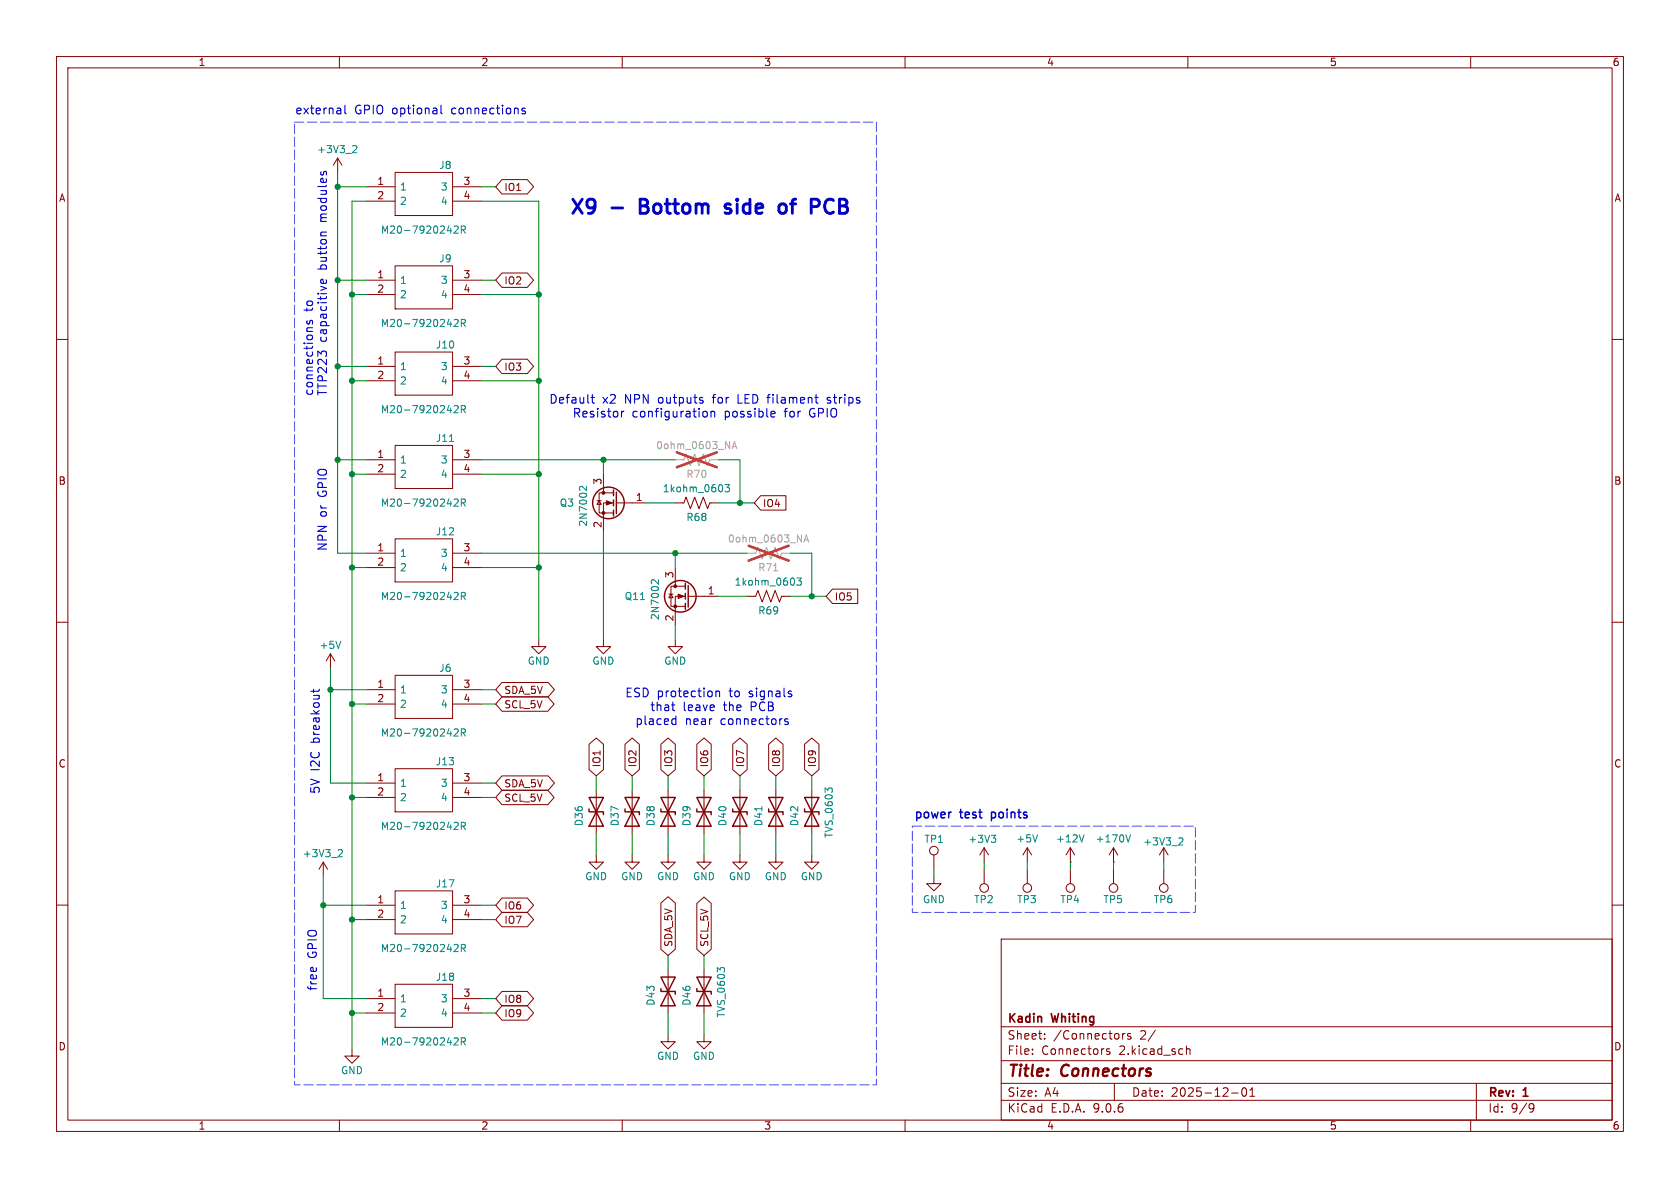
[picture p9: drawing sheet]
<svg xmlns="http://www.w3.org/2000/svg" width="297mm" height="210mm" viewBox="0 0 297 210" stroke-linecap="round" stroke-linejoin="round" font-family="sans-serif">
<g fill="none" stroke="#840000" stroke-width=".18">
<path d="M10 10h277v190h-277zM12 12h273v186h-273zM60 10v2M110 10v2M160 10v2M210 10v2M260 10v2M59.7 27.9l.8 1.3M59.7 27.9l-.8 1.3M59.7 27.9v2.6M64.8 35.6h5M64.8 33h5"/>
<path d="M69.8 30.5h10.2v7.6h-10.2zM80 35.6h5.1M80 33h5.1M88.7 31.7h4.5l1.1 1.3-1.1 1.3h-4.5l-1.1-1.3zM64.8 52.1h5M64.8 49.5h5M69.8 47h10.2v7.6h-10.2zM80 52.1h5.1M80 49.5h5.1M88.7 48.3h4.5l1.1 1.2-1.1 1.3h-4.5l-1.1-1.3zM10 60h2M64.8 67.3h5"/>
<path d="M64.8 64.8h5M69.8 62.2h10.2v7.7h-10.2zM69.8 78.7h10.2v7.7h-10.2zM80 67.3h5.1M80 64.8h5.1M88.7 63.5h4.5l1.1 1.3-1.1 1.2h-4.5l-1.1-1.2zM285 60h2M64.8 83.8h5M64.8 81.3h5M64.8 97.8h5M69.8 95.3h10.2v7.6h-10.2zM80 83.8h5.1"/>
<path d="M80 81.3h5.1M80 97.8h5.1M105.5 88.5h.8M105.9 88.5l.4 .7h-.8zM106.7 83.8v3.3M108.5 87.1h-2.6v3.6h2.6M108.5 88.9h-1.8v5.1M109 88.9h5.3M119.4 88.9h1.5l.4-1 .7 2 .8-2 .8 2 .7-2 .8 2 .4-1h1.5M134.5 87.6h4.4v2.6h-4.4l-1.2-1.3zM10 110h2M58.4 115.6l-.7 1.2"/>
<path d="M58.4 115.6l.8 1.2M58.4 115.6v2.5M64.8 100.3h5M69.8 119.4h10.2v7.6h-10.2zM80 100.3h5.1M95.2 113v1.3h-1.2l1.2 1.3 1.3-1.3h-1.3M106.7 113v1.3h-1.3l1.3 1.3 1.2-1.3h-1.2M118.2 105h.8M118.6 105l.4 .7h-.8zM119.4 113v1.3h-1.3l1.3 1.3 1.2-1.3h-1.2M119.4 100.3v3.3M121.2 103.6h-2.6v3.6h2.6"/>
<path d="M121.2 105.4h-1.8v5.1M121.7 105.4h5.3M132.1 105.4h1.5l.4-1 .7 2 .8-2 .8 2 .7-2 .8 2 .4-1h1.5M147.2 104.1h4.4v2.6h-4.4l-1.2-1.3zM285 110h2M64.8 138.4h5M64.8 124.5h5M64.8 121.9h5M69.8 135.9h10.2v7.6h-10.2zM80 138.4h5.1M80 124.5h5.1M80 121.9h5.1"/>
<path d="M88.7 139.7h8.1l1.2 1.3-1.2 1.2h-8.1l-1.1-1.2zM88.7 120.6h8.2l1.1 1.3-1.1 1.3h-8.2l-1.1-1.3zM88.7 123.2h8.1l1.2 1.3-1.2 1.2h-8.1l-1.1-1.2zM88.7 137.2h8.2l1.1 1.2-1.1 1.3h-8.2l-1.1-1.3zM104.1 131.6l1.3-1.1 1.3 1.1v4.4l-1.3 1.2-1.3-1.2zM105.4 139.7v7.6M110.5 131.6l1.3-1.1 1.2 1.1v4.4l-1.2 1.2-1.3-1.2zM111.8 139.7v7.6M116.8 131.6l1.3-1.1 1.3 1.1v4.4l-1.3 1.2-1.3-1.2zM118.1 139.7v7.6M123.2 131.6l1.3-1.1 1.2 1.1v4.4l-1.2 1.2-1.3-1.2zM124.5 139.7v7.6"/>
<path d="M129.5 131.6l1.3-1.1 1.3 1.1v4.4l-1.3 1.2-1.3-1.2zM130.8 139.7v7.6M135.9 131.6l1.3-1.1 1.2 1.1v4.4l-1.2 1.2-1.3-1.2zM137.2 139.7v7.6M142.2 131.6l1.3-1.1 1.3 1.1v4.4l-1.3 1.2-1.3-1.2zM143.5 139.7v7.6M57.1 152.4l.8 1.3M57.1 152.4l-.7 1.3M57.1 152.4v2.5M64.8 141h5M69.8 157.5h10.2v7.6h-10.2zM80 141h5.1"/>
<path d="M88.7 158.7h4.5l1.1 1.3-1.1 1.3h-4.5l-1.1-1.3zM105.4 151.1v1.3h-1.3l1.3 1.3 1.3-1.3h-1.3M111.8 151.1v1.3h-1.3l1.3 1.3 1.2-1.3h-1.2M116.8 159.6l1.3-1.1 1.3 1.1v8.2l-1.3 1.1-1.3-1.1zM118.1 151.1v1.3h-1.3l1.3 1.3 1.3-1.3h-1.3M123.2 159.7l1.3-1.1 1.2 1.1v8.1l-1.2 1.1-1.3-1.1zM124.5 151.1v1.3h-1.3l1.3 1.3 1.2-1.3h-1.2M130.8 151.1v1.3h-1.3l1.3 1.3 1.3-1.3h-1.3M137.2 151.1v1.3h-1.3l1.3 1.3 1.2-1.3h-1.2M143.5 151.1v1.3h-1.3l1.3 1.3 1.3-1.3h-1.3M165.1 154.9v1.3h-1.3l1.3 1.3 1.3-1.3h-1.3M165.1 151.1v2.6"/>
<path d="M174 149.9l.8 1.2M174 149.9l-.8 1.2M174 149.9v2.5M174 153.7v2.5M181.6 149.9l-.8 1.2M181.6 149.9l.8 1.2M181.6 149.9v2.5M181.6 153.7v2.5M189.2 152.4h.1M189.2 149.9l-.7 1.2M189.2 149.9l.8 1.2M189.2 149.9v2.5"/>
<path d="M189.2 153.7v2.5M196.8 152.4h.1M196.8 149.9v2.5M196.8 153.7v2.5M196.8 149.9l-.7 1.2M196.8 149.9l.8 1.2M205.7 149.9v2.5M205.7 153.7v2.5M205.7 149.9l-.7 1.2M205.7 149.9l.8 1.2M10 160h2M64.8 162.6h5"/>
<path d="M64.8 160h5M64.8 179.1h5M64.8 176.5h5M69.8 174h10.2v7.6h-10.2zM80 162.6h5.1M80 160h5.1M80 179.1h5.1M80 176.5h5.1M88.7 177.8h4.5l1.1 1.3-1.1 1.2h-4.5l-1.1-1.2zM88.7 175.3h4.5l1.1 1.2-1.1 1.3h-4.5l-1.1-1.3zM88.7 161.3h4.5l1.1 1.3-1.1 1.2h-4.5l-1.1-1.2zM118.1 171.5v7.6"/>
<path d="M124.5 171.5v7.6M177 166h108v32h-108zM285 160h2M60 198v2M62.2 185.4v1.3h-1.2l1.2 1.3 1.3-1.3h-1.3M110 198v2M118.1 182.9v1.3h-1.3l1.3 1.2 1.3-1.2h-1.3M124.5 182.9v1.3h-1.3l1.3 1.2 1.2-1.2h-1.2M160 198v2M177 194.5h108M177 191.5h108M177 187.5h108"/>
<path d="M177 181.5h108M182.5 186.3v.1M182.5 185.5v.1M184.7 183.6v.1M184.7 182.8v.1M196.2 185.5l-.4-.1-.2 .2 .1 .2 .5 .2v.3h-.6M197 191.5v3M198.5 182.7v1M198.9 182.7l-.3 .1-.1 .2M199.9 182.8l-.4-.1-.2 .2 .1 .2 .5 .2v.3h-.6M204.2 182.1l-1.2 2M209.7 185.5l.3-.1 .3 .1 .1 .9"/>
<path d="M209.7 184.9v1.5M210 198v2M217.7 193.2h1.2M219.7 192.4l.2-.1a.81 .81 0 0 1 .6 .6 .81 .81 0 0 1-.3 .8l-.2 .1a.81 .81 0 0 1-.3-1.4zM221 193.8h.8M221 192.7l.4-.4v1.5M260 198v2M261 191.5v6.5M270.6 195.1l.5 .1a.99 .99 0 0 1-.4 1.4h-.2M271.2 195.7l-.3 .3h-.3"/>
<circle cx="165.1" cy="150.4" r=".76"/>
<circle cx="174" cy="157" r=".76"/>
<circle cx="181.6" cy="157" r=".76"/>
<circle cx="189.2" cy="157" r=".76"/>
<circle cx="196.8" cy="157" r=".76"/>
<circle cx="205.7" cy="157" r=".76"/>
</g>
<g fill="none" stroke="#008484" stroke-width=".18">
<path d="M62.5 25.7l.5 .1 .1 .3-.8 .9h.8M80.3 56.6l.5-.1 .2 .3-.8 .9h.8M80.3 40.1l.5-.2 .2 .4-.8 .9h.8M81.6 57.1h.6l.1-.2-.1-.3-.6-.1v1.2M81.6 40.6h.6l.1-.2-.1-.3-.6-.2v1.3M81.9 57.1l.4 .6M81.9 40.6l.4 .6M79.5 78h.7M80.3 71.8l.5-.1 .2 .4-.8 .9h.8M81.6 72.4l.6-.1 .1-.2-.1-.3-.6-.1v1.3M81.9 72.4l.4 .6M80.3 88.3l.5-.1 .2 .4-.8 .9h.8"/>
<path d="M81.6 88.9l.6-.1 .1-.2-.1-.3-.6-.1v1.3M81.9 88.9l.4 .6M103.7 86v.8l-.9-.8-.3 .1-.1 .4M128.2 85.7h.8l-.5 .5 .4 .1v.5l-.2 .1-.5-.1M60.2 113.4l-.4 1.2M80.3 104.8l.5-.1 .2 .4-.8 .9h.8M81.6 105.4l.6-.1 .1-.2-.1-.3-.6-.1v1.3M81.9 105.4l.4 .6M116.4 102.5v.8l-.9-.8-.3 .1-.1 .4M140.9 102.2h.8l-.5 .5 .4 .1v.5l-.2 .1-.5-.1M80.3 129l.5-.2 .2 .4-.8 .9h.8M81.6 129.5h.6l.1-.2-.1-.3-.6-.2v1.3"/>
<path d="M81.9 129.5l.4 .6M146.4 139.7l-.5-.4v.8M146.5 139.4h.5M60 150.2h.4l.1 .3-.7 1h.7M80.3 145.5l.5-.1 .2 .3-.8 .9h.8M81.6 146h.6l.1-.2-.1-.3-.6-.1v1.2M81.9 146l.4 .6M134.7 142.6v.7M175.2 147.6h.8l-.4 .5M175.8 148.1l.2 .3v.3l-.2 .2M183.4 147.6l-.4 1.2M191.6 147.6l-.4 1.2"/>
<path d="M199 147.6l.5 1.2 .4-1.2M208.6 148.1l.4 .1 .1 .3-.8 .9h.8M80.3 167.1l.5-.2 .2 .4-.8 .9h.8M81.6 167.6h.6l.1-.2-.1-.3-.6-.2v1.3M81.9 167.6l.4 .6M127.3 171.5l-.5-.5v.8M127.4 171.1h.6M80.3 183.6l.5-.1 .2 .3-.8 .9h.8M81.6 184.1h.6l.1-.2-.1-.3-.6-.1v1.2M81.9 184.1l.4 .6"/>
</g>
<g fill="none" stroke="#840000" stroke-width=".25">
<path d="M108.5 86.6v1M108.5 88.4v1M108.5 90.2v1M109 87v3.8M121.2 103.1v1M121.2 104.9v1M121.2 106.7v1M121.7 103.5v3.8M104.1 141h2.6l-2.6 5.1h2.6zM104.1 143v.5h2.6v.5M110.5 141h2.5l-2.5 5.1h2.5zM110.5 143v.5h2.5v.5"/>
<path d="M116.8 141h2.6l-2.6 5.1h2.6zM116.8 143v.5h2.6v.5M123.2 141h2.5l-2.5 5.1h2.5zM123.2 143v.5h2.5v.5M129.5 141h2.6l-2.6 5.1h2.6zM129.5 143v.5h2.6v.5M135.9 141h2.5l-2.5 5.1h2.5zM135.9 143v.5h2.5v.5M142.2 141h2.6l-2.6 5.1h2.6zM142.2 143v.5h2.6v.5M116.8 172.7h2.6l-2.6 5.1h2.6zM116.8 174.8v.5h2.6v.5"/>
<path d="M123.2 172.7h2.5l-2.5 5.1h2.5zM123.2 174.8v.5h2.5v.5"/>
<circle cx="107.6" cy="88.9" r="2.79"/>
<circle cx="120.3" cy="105.4" r="2.79"/>
</g>
<path d="M129.4 79.3l.4-1.3 .5 1.3M129.5 79h.6M119.4 81.3h1.5l.4-1 .7 2 .8-2 .8 2 .7-2 .8 2 .4-1h1.5M132.1 97.8h1.5l.4-1 .7 2 .8-2 .8 2 .7-2 .8 2 .4-1h1.5M142.1 95.8l.4-1.2 .5 1.2M142.2 95.5h.6M136.8 100.9h.7" fill="none" stroke="#a1a1a1" stroke-width=".18"/>
<path d="M119.7 80l7 2.6M126.7 80l-7 2.6M132.4 96.5l7 2.6M139.4 96.5l-7 2.6" fill="none" stroke="#ff2626" stroke-width=".46"/>
<g fill="#840000" stroke="#840000" stroke-width=".18">
<path d="M107.2 88.5l1 .4-1 .4z"/>
<path d="M119.9 105l1 .4-1 .4z"/>
<circle cx="106.7" cy="87.1" r=".25"/>
<circle cx="106.7" cy="90.7" r=".25"/>
<circle cx="119.4" cy="103.6" r=".25"/>
<circle cx="119.4" cy="107.2" r=".25"/>
</g>
<g fill="none" stroke="#008400" stroke-width=".18">
<path d="M59.7 30.5v67.3h5.1M59.7 33h5.1M64.8 35.6h-2.6v149.8M85.1 35.6h10.1v77.4M85.1 33h2.5M59.7 49.5h5.1M62.2 52.1h2.6M85.1 52.1h10.1M85.1 49.5h2.5M59.7 64.8h5.1M62.2 67.3h2.6M85.1 67.3h10.1"/>
<path d="M85.1 64.8h2.5M59.7 81.3h5.1M62.2 83.8h2.6M85.1 81.3h34.3M85.1 83.8h10.1M85.1 97.8h47M106.7 81.3v2.5M106.7 94v19M114.3 88.9h5.1M119.4 97.8v2.5M127 81.3h3.8v7.6M127 88.9h6.3"/>
<path d="M139.7 97.8h3.8v7.6M58.4 118.1v20.3h6.4M62.2 100.3h2.6M85.1 100.3h10.1M119.4 110.5v2.5M127 105.4h5.1M139.7 105.4h6.3M58.4 121.9h6.4M62.2 124.5h2.6M85.1 121.9h2.5M85.1 124.5h2.5M85.1 138.4h2.5"/>
<path d="M105.4 137.2v2.5M111.8 137.2v2.5M118.1 137.2v2.5M124.5 137.2v2.5M130.8 137.2v2.5M137.2 137.2v2.5M143.5 137.2v2.5M57.1 154.9v21.6h7.7M62.2 141h2.6M85.1 141h2.5M105.4 147.3v3.8M111.8 147.3v3.8"/>
<path d="M118.1 147.3v3.8M124.5 147.3v3.8M130.8 147.3v3.8M137.2 147.3v3.8M143.5 147.3v3.8M165.1 153.7v1.2M174 152.4v1.3M181.6 152.4v1.3M189.2 152.4v1.3M196.8 152.4v1.3M205.7 152.4v1.3M57.1 160h7.7"/>
<path d="M62.2 162.6h2.6M62.2 179.1h2.6M85.1 162.6h2.5M85.1 176.5h2.5M85.1 160h2.5M85.1 179.1h2.5M118.1 168.9v2.6M118.1 179.1v3.8M124.5 168.9v2.6M124.5 179.1v3.8"/>
</g>
<g fill="none" stroke="#0000c2" stroke-width=".19">
<path d="M60.2 19.2l.1 .9M60.3 19.5h-.2M61 18.6v1.3l.2 .2M78 18.6v1.3l.2 .2M92.8 19.2l-.3-.1-.2 .2v.2l.5 .2v.4h-.5M60.3 20.1h-.2M54.3 56.7l-.1 .4 .3 .2 .2-.1 .1-.5h.4v.6M55.3 57.9h-.8l-.3 .3M57.6 49.4l.1 .5-.2 .2-.7-.1v-.6h.3l.1 .7M104.5 70.3h.6M104.7 69.7v1.4l.4 .2M109.9 72.7v1"/>
<path d="M110.3 72.7l-.3 .1-.1 .2M124.4 72.8l.4-.1 .2 .3v.6l-.2 .1-.4-.1M125.7 72.9l.2-.2 .4 .1v.9M125.7 72.7v1M125.9 70.3h.6M130.5 69.7v1.6h.7M136.5 72.7l.4 .1 .1 .3-.7 .1M136.9 73.6l-.4 .1M143.2 72.6v.8M146.8 70.3h-.4l-.2 .2 .1 .2 .5 .1v.4h-.6M55.4 121.8v.6M56.4 121.8l-.2 .4"/>
<path d="M118.7 124.6h.6M118.9 128h.6M118.9 127.1h.6M119 125.6h.3M119.5 126.6v1.5M126.6 122.2v1M126.6 122.3l.2-.1h.3l.1 1M139.3 127.1h-.4l-.2 .2 .1 .2 .5 .1v.4h-.6"/>
</g>
<path d="M108.2 36.8h1.9M113.2 36.4h.8M114 35.2h-.8v2.5h.9M129.1 36.2l-.6-.2-.3 .4 .1 .4 .8 .2 .1 .2-.1 .4-.2 .1-.7-.1M138.2 36a.68 .68 0 0 1 .8 .5v.7a.68 .68 0 0 1-.8 .5M139.7 36h1M146.6 35.2a1.35 1.35 0 0 0-.8 1.3 1.35 1.35 0 0 0 .8 1.2" fill="none" stroke="#0000c2" stroke-width=".5"/>
<path d="M168 143.6h.2" fill="none" stroke="#0000c2" stroke-width=".25"/>
<path d="M52.1 21.6h102.8v170.2h-102.8zM161.3 146.1h50v15.2h-50z" fill="none" stroke="#4849ff" stroke-width=".18" stroke-dasharray="1.7 .6"/>
<g fill="#008400" stroke="#008400" stroke-width=".18">
<circle cx="59.7" cy="33" r=".46"/>
<circle cx="130.8" cy="88.9" r=".46"/>
<circle cx="62.2" cy="52.1" r=".46"/>
<circle cx="143.5" cy="105.4" r=".46"/>
<circle cx="95.2" cy="52.1" r=".46"/>
<circle cx="58.4" cy="121.9" r=".46"/>
<circle cx="62.2" cy="179.1" r=".46"/>
<circle cx="62.2" cy="141" r=".46"/>
<circle cx="62.2" cy="124.5" r=".46"/>
<circle cx="57.1" cy="160" r=".46"/>
<circle cx="62.2" cy="162.6" r=".46"/>
<circle cx="106.7" cy="81.3" r=".46"/>
<circle cx="59.7" cy="64.8" r=".46"/>
<circle cx="59.7" cy="81.3" r=".46"/>
<circle cx="95.2" cy="83.8" r=".46"/>
<circle cx="62.2" cy="67.3" r=".46"/>
<circle cx="95.2" cy="67.3" r=".46"/>
<circle cx="62.2" cy="83.8" r=".46"/>
<circle cx="62.2" cy="100.3" r=".46"/>
<circle cx="59.7" cy="49.5" r=".46"/>
<circle cx="95.2" cy="100.3" r=".46"/>
<circle cx="119.4" cy="97.8" r=".46"/>
</g>
<g font-size="3.5" fill="#0000c2">
<text x="100.6" y="38.6">X9</text>
<text x="114.3" y="38.6">Bottom</text>
<text x="130.4" y="38.6">side</text>
<text x="140.9" y="38.6">of</text>
<text x="147.5" y="38.6">PCB</text>
</g>
<g font-size="2.8" fill="#840000">
<text x="178" y="190.9">Title:</text>
<text x="187.7" y="190.9">Connectors</text>
</g>
<g font-size="2.1" fill="#0000c2">
<text x="52.1" y="20.3">external</text>
<text x="62.7" y="20.3">GPIO</text>
<text x="69.5" y="20.3">optional</text>
<text x="80.2" y="20.3">connections</text>
<text x="57.9" y="38.8" transform="rotate(-90 57.9 38.8)">modules</text>
<text x="57.9" y="47.5" transform="rotate(-90 57.9 47.5)">button</text>
<text x="55.5" y="55" transform="rotate(-90 55.5 55)">to</text>
<text x="57.9" y="60.5" transform="rotate(-90 57.9 60.5)">capacitive</text>
<text x="55.5" y="70.1" transform="rotate(-90 55.5 70.1)">connections</text>
<text x="57.9" y="70.1" transform="rotate(-90 57.9 70.1)">TTP223</text>
<text x="97" y="71.5">Default</text>
<text x="106.5" y="71.5">x2</text>
<text x="110.6" y="71.5">NPN</text>
<text x="116.8" y="71.5">outputs</text>
<text x="126.7" y="71.5">for</text>
<text x="131.3" y="71.5">LED filament</text>
<text x="147.7" y="71.5">strips</text>
<text x="101.1" y="73.9">Resistor</text>
<text x="111.7" y="73.9">configuration</text>
<text x="128.3" y="73.9">possible</text>
<text x="139.1" y="73.9">for</text>
<text x="143.8" y="73.9">GPIO</text>
<text x="57.9" y="87.6" transform="rotate(-90 57.9 87.6)">GPIO</text>
<text x="57.9" y="91.4" transform="rotate(-90 57.9 91.4)">or</text>
<text x="57.9" y="97.5" transform="rotate(-90 57.9 97.5)">NPN</text>
<text x="110.4" y="123.4">ESD protection</text>
<text x="114.8" y="125.8">that</text>
<text x="120.7" y="125.8">leave</text>
<text x="128.1" y="125.8">the</text>
<text x="129.1" y="123.4">to</text>
<text x="132.8" y="123.4">signals</text>
<text x="133.1" y="125.8">PCB</text>
<text x="56.6" y="131.2" transform="rotate(-90 56.6 131.2)">breakout</text>
<text x="112.2" y="128.3">placed</text>
<text x="121.1" y="128.3">near</text>
<text x="127.6" y="128.3">connectors</text>
<text x="56.6" y="136.3" transform="rotate(-90 56.6 136.3)">I2C</text>
<text x="56.6" y="140.5" transform="rotate(-90 56.6 140.5)">5V</text>
<text x="161.5" y="144.8">power</text>
<text x="169.8" y="144.8">test</text>
<text x="175.6" y="144.8">points</text>
<text x="56.1" y="169.4" transform="rotate(-90 56.1 169.4)">GPIO</text>
<text x="56.1" y="175.3" transform="rotate(-90 56.1 175.3)">free</text>
</g>
<g font-size="2.1" fill="#840000">
<text x="178" y="184">Sheet:</text>
<text x="178" y="181.2">Kadin</text>
<text x="186" y="181.2">Whiting</text>
<text x="186.2" y="184">/Connectors</text>
<text x="201.6" y="184">2/</text>
<text x="178" y="186.7">File:</text>
<text x="184.1" y="186.7">Connectors</text>
<text x="197.9" y="186.7">2.kicad_sch</text>
<text x="178" y="196.9">KiCad</text>
<text x="178" y="194.1">Size:</text>
<text x="184.7" y="194.1">A4</text>
<text x="185.7" y="196.9">E.D.A.</text>
<text x="193.3" y="196.9">9.0.6</text>
<text x="200" y="194.1">Date:</text>
<text x="207" y="194.1">2025-12-01</text>
<text x="263" y="194.3">Rev:</text>
<text x="263" y="196.9">Id:</text>
<text x="267.1" y="196.9">9/9</text>
<text x="269.4" y="194.3">1</text>
</g>
<g font-size="1.8" fill="#840000">
<text x="35" y="11.9">1</text>
<text x="85" y="11.9">2</text>
<text x="135" y="11.9">3</text>
<text x="185" y="11.9">4</text>
<text x="235" y="11.9">5</text>
<text x="285" y="11.9">6</text>
<text x="10.3" y="35.9">A</text>
<text x="66.6" y="35.3">2</text>
<text x="66.6" y="32.8">1</text>
<text x="81.8" y="35.3">4</text>
<text x="81.8" y="32.8">3</text>
<text x="89.1" y="34">IO1</text>
<text x="285.3" y="35.9">A</text>
<text x="66.6" y="51.8">2</text>
<text x="66.6" y="49.3">1</text>
<text x="81.8" y="51.8">4</text>
<text x="81.8" y="49.3">3</text>
<text x="89.1" y="50.5">IO2</text>
<text x="66.6" y="64.5">1</text>
<text x="81.8" y="64.5">3</text>
<text x="89.1" y="65.7">IO3</text>
<text x="66.6" y="67.1">2</text>
<text x="81.8" y="67.1">4</text>
<text x="66.6" y="83.6">2</text>
<text x="66.6" y="81">1</text>
<text x="81.8" y="83.6">4</text>
<text x="81.8" y="81">3</text>
<text x="10.3" y="85.9">B</text>
<text x="106.4" y="85.8" transform="rotate(-90 106.4 85.8)">3</text>
<text x="112.3" y="88.6">1</text>
<text x="134.8" y="89.9">IO4</text>
<text x="285.3" y="85.9">B</text>
<text x="106.4" y="93.4" transform="rotate(-90 106.4 93.4)">2</text>
<text x="66.6" y="100.1">2</text>
<text x="66.6" y="97.5">1</text>
<text x="81.8" y="100.1">4</text>
<text x="81.8" y="97.5">3</text>
<text x="119.1" y="102.3" transform="rotate(-90 119.1 102.3)">3</text>
<text x="125" y="105.2">1</text>
<text x="147.5" y="106.4">IO5</text>
<text x="119.1" y="109.9" transform="rotate(-90 119.1 109.9)">2</text>
<text x="66.6" y="124.2">2</text>
<text x="66.6" y="121.7">1</text>
<text x="81.8" y="124.2">4</text>
<text x="81.8" y="121.7">3</text>
<text x="89.1" y="122.9">SDA_5V</text>
<text x="89.1" y="125.4">SCL_5V</text>
<text x="10.3" y="135.9">C</text>
<text x="106.4" y="135.7" transform="rotate(-90 106.4 135.7)">IO1</text>
<text x="112.7" y="135.7" transform="rotate(-90 112.7 135.7)">IO2</text>
<text x="119.1" y="135.7" transform="rotate(-90 119.1 135.7)">IO3</text>
<text x="125.4" y="135.7" transform="rotate(-90 125.4 135.7)">IO6</text>
<text x="131.8" y="135.7" transform="rotate(-90 131.8 135.7)">IO7</text>
<text x="138.1" y="135.7" transform="rotate(-90 138.1 135.7)">IO8</text>
<text x="144.5" y="135.7" transform="rotate(-90 144.5 135.7)">IO9</text>
<text x="285.3" y="135.9">C</text>
<text x="66.6" y="140.7">2</text>
<text x="66.6" y="138.2">1</text>
<text x="81.8" y="140.7">4</text>
<text x="81.8" y="138.2">3</text>
<text x="89.1" y="141.9">SCL_5V</text>
<text x="89.1" y="139.4">SDA_5V</text>
<text x="66.6" y="159.8">1</text>
<text x="81.8" y="159.8">3</text>
<text x="89.1" y="161">IO6</text>
<text x="66.6" y="162.3">2</text>
<text x="81.8" y="162.3">4</text>
<text x="89.1" y="163.5">IO7</text>
<text x="119.1" y="167.5" transform="rotate(-90 119.1 167.5)">SDA_5V</text>
<text x="125.4" y="167.5" transform="rotate(-90 125.4 167.5)">SCL_5V</text>
<text x="66.6" y="178.8">2</text>
<text x="66.6" y="176.3">1</text>
<text x="81.8" y="178.8">4</text>
<text x="81.8" y="176.3">3</text>
<text x="89.1" y="177.5">IO8</text>
<text x="10.3" y="185.9">D</text>
<text x="89.1" y="180">IO9</text>
<text x="285.3" y="185.9">D</text>
<text x="35" y="199.9">1</text>
<text x="85" y="199.9">2</text>
<text x="135" y="199.9">3</text>
<text x="185" y="199.9">4</text>
<text x="235" y="199.9">5</text>
<text x="285" y="199.9">6</text>
</g>
<g font-size="1.8" fill="#008484">
<text x="56" y="27.3">+3V3_2</text>
<text x="70.6" y="33.9">1</text>
<text x="77.5" y="30.1">J8</text>
<text x="77.8" y="33.9">3</text>
<text x="67.2" y="41.5">M20-7920242R</text>
<text x="70.6" y="36.4">2</text>
<text x="77.8" y="36.4">4</text>
<text x="77.5" y="46.6">J9</text>
<text x="70.6" y="52.9">2</text>
<text x="70.6" y="50.4">1</text>
<text x="77.8" y="52.9">4</text>
<text x="77.8" y="50.4">3</text>
<text x="67.2" y="58">M20-7920242R</text>
<text x="70.6" y="65.6">1</text>
<text x="76.9" y="61.8">J10</text>
<text x="77.8" y="65.6">3</text>
<text x="70.6" y="68.2">2</text>
<text x="77.8" y="68.2">4</text>
<text x="67.2" y="73.3">M20-7920242R</text>
<text x="70.6" y="82.1">1</text>
<text x="76.9" y="78.3">J11</text>
<text x="77.8" y="82.1">3</text>
<text x="67.2" y="89.8">M20-7920242R</text>
<text x="70.6" y="84.7">2</text>
<text x="77.8" y="84.7">4</text>
<text x="98.8" y="89.8">Q3</text>
<text x="117.1" y="87.2">1kohm_0603</text>
<text x="76.9" y="94.8">J12</text>
<text x="104" y="93.2" transform="rotate(-90 104 93.2)">2N7002</text>
<text x="121.2" y="92.3">R68</text>
<text x="70.6" y="101.2">2</text>
<text x="70.6" y="98.7">1</text>
<text x="77.8" y="101.2">4</text>
<text x="77.8" y="98.7">3</text>
<text x="67.2" y="106.3">M20-7920242R</text>
<text x="110.3" y="106.3">Q11</text>
<text x="129.8" y="103.7">1kohm_0603</text>
<text x="116.7" y="109.7" transform="rotate(-90 116.7 109.7)">2N7002</text>
<text x="133.9" y="108.8">R69</text>
<text x="56.4" y="114.9">+5V</text>
<text x="77.5" y="119">J6</text>
<text x="93.2" y="117.7">GND</text>
<text x="104.6" y="117.7">GND</text>
<text x="117.3" y="117.7">GND</text>
<text x="70.6" y="125.3">2</text>
<text x="70.6" y="122.8">1</text>
<text x="77.8" y="125.3">4</text>
<text x="77.8" y="122.8">3</text>
<text x="67.2" y="130.4">M20-7920242R</text>
<text x="76.9" y="135.5">J13</text>
<text x="70.6" y="141.8">2</text>
<text x="70.6" y="139.3">1</text>
<text x="77.8" y="141.8">4</text>
<text x="77.8" y="139.3">3</text>
<text x="67.2" y="146.9">M20-7920242R</text>
<text x="103.2" y="146.1" transform="rotate(-90 103.2 146.1)">D36</text>
<text x="109.6" y="146.1" transform="rotate(-90 109.6 146.1)">D37</text>
<text x="115.9" y="146.1" transform="rotate(-90 115.9 146.1)">D38</text>
<text x="122.3" y="146.1" transform="rotate(-90 122.3 146.1)">D39</text>
<text x="128.6" y="146.1" transform="rotate(-90 128.6 146.1)">D40</text>
<text x="135" y="146.1" transform="rotate(-90 135 146.1)">D41</text>
<text x="141.3" y="146.1" transform="rotate(-90 141.3 146.1)">D42</text>
<text x="147.4" y="148.2" transform="rotate(-90 147.4 148.2)">TVS_0603</text>
<text x="163.3" y="149.2">TP1</text>
<text x="171.1" y="149.2">+3V3</text>
<text x="179.6" y="149.1">+5V</text>
<text x="186.6" y="149.1">+12V</text>
<text x="193.6" y="149.1">+170V</text>
<text x="202" y="149.7">+3V3_2</text>
<text x="53.4" y="151.7">+3V3_2</text>
<text x="103.4" y="155.8">GND</text>
<text x="109.7" y="155.8">GND</text>
<text x="116.1" y="155.8">GND</text>
<text x="122.4" y="155.8">GND</text>
<text x="128.8" y="155.8">GND</text>
<text x="135.1" y="155.8">GND</text>
<text x="141.5" y="155.8">GND</text>
<text x="70.6" y="160.9">1</text>
<text x="76.9" y="157.1">J17</text>
<text x="77.8" y="160.9">3</text>
<text x="163.1" y="159.9">GND</text>
<text x="172.1" y="159.9">TP2</text>
<text x="179.7" y="159.9">TP3</text>
<text x="187.3" y="159.9">TP4</text>
<text x="195" y="159.9">TP5</text>
<text x="203.9" y="159.9">TP6</text>
<text x="70.6" y="163.4">2</text>
<text x="77.8" y="163.4">4</text>
<text x="67.2" y="168.5">M20-7920242R</text>
<text x="76.9" y="173.6">J18</text>
<text x="70.6" y="179.9">2</text>
<text x="70.6" y="177.4">1</text>
<text x="77.8" y="179.9">4</text>
<text x="77.8" y="177.4">3</text>
<text x="115.9" y="177.9" transform="rotate(-90 115.9 177.9)">D43</text>
<text x="122.3" y="177.9" transform="rotate(-90 122.3 177.9)">D46</text>
<text x="128.4" y="180" transform="rotate(-90 128.4 180)">TVS_0603</text>
<text x="67.2" y="185">M20-7920242R</text>
<text x="60.2" y="190.1">GND</text>
<text x="116.1" y="187.6">GND</text>
<text x="122.4" y="187.6">GND</text>
</g>
<g font-size="1.8" fill="#a1a1a1">
<text x="115.9" y="79.6">0ohm_0603_NA</text>
<text x="121.2" y="84.7">R70</text>
<text x="128.6" y="96.1">0ohm_0603_NA</text>
<text x="133.9" y="101.2">R71</text>
</g>
</svg>
